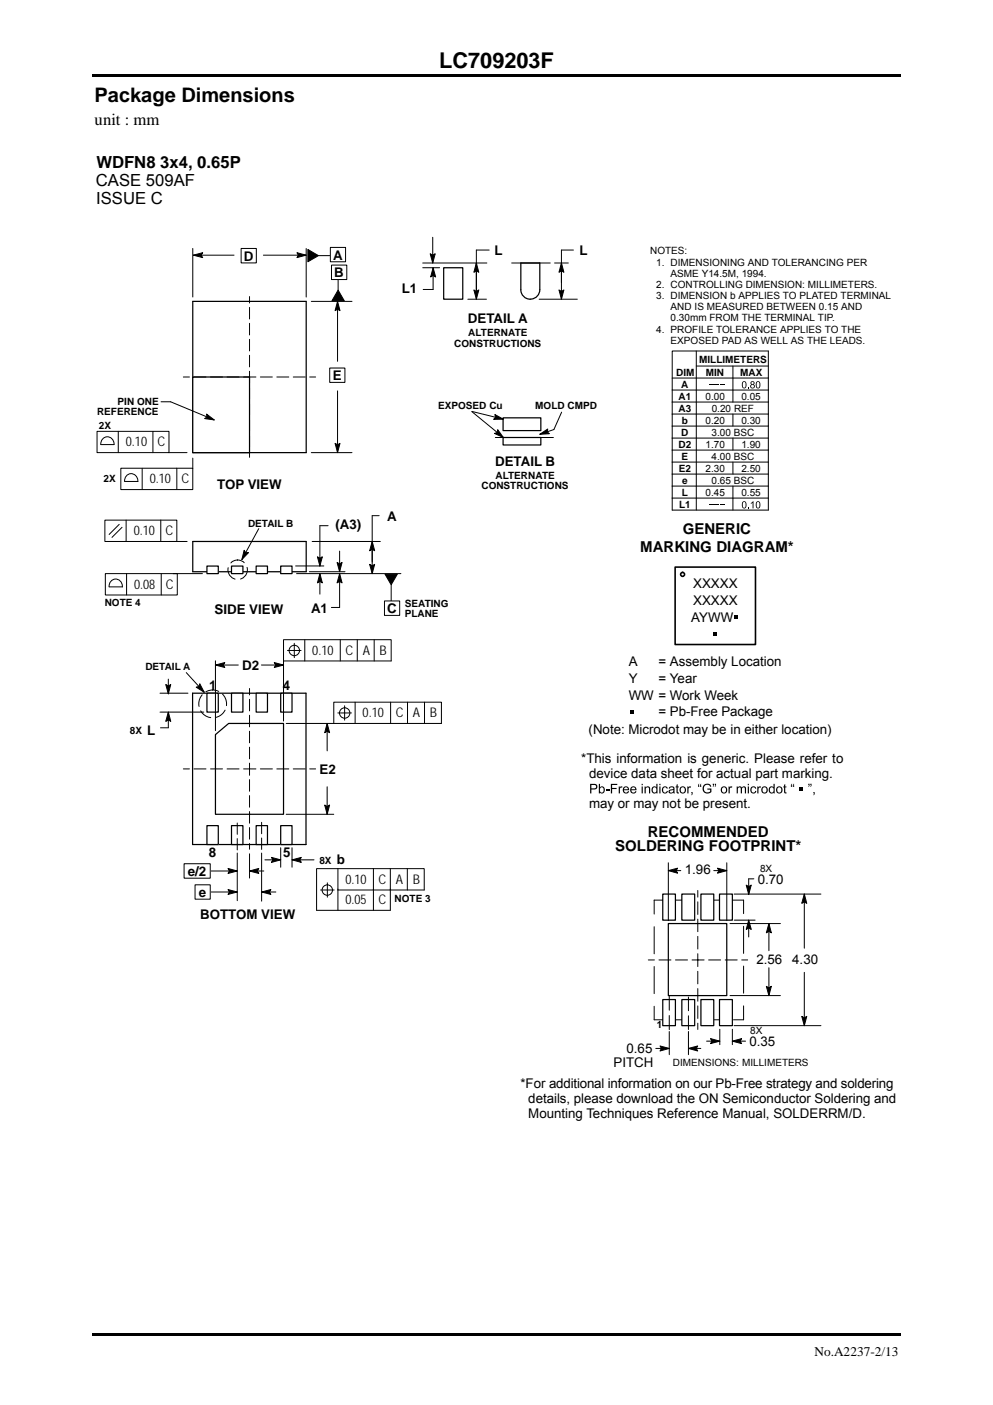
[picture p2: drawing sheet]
<svg xmlns="http://www.w3.org/2000/svg" width="210mm" height="297mm" viewBox="0 0 210 297" stroke-linecap="round" stroke-linejoin="round" font-family="sans-serif">
<path d="M19.5 15.6h171v.6h-171zM19.5 281.8h171v.5h-171z" fill="#000"/>
<path d="M40.7 146.6h24v31.9h-24z" fill="none" stroke="#000" stroke-width=".26"/>
<path d="M45.6 155.3l2.8-2.4h11.6v19.3h-14.4z" fill-rule="evenodd" fill="#fff"/>
<path d="M45.6 155.3l2.8-2.4h11.6v19.3h-14.4z" fill="none" stroke="#000" stroke-width=".26"/>
<path d="M49 146.6h2.4v4h-2.4z" fill="#fff"/>
<path d="M49 146.6h2.4v4h-2.4z" fill="none" stroke="#000" stroke-width=".26"/>
<path d="M43.8 146.6h2.4v4h-2.4z" fill="#fff"/>
<path d="M43.8 146.6h2.4v4h-2.4z" fill="none" stroke="#000" stroke-width=".26"/>
<path d="M54.2 146.6h2.4v4h-2.4z" fill="#fff"/>
<path d="M54.2 146.6h2.4v4h-2.4z" fill="none" stroke="#000" stroke-width=".26"/>
<path d="M59.4 146.6h2.4v4h-2.4z" fill="#fff"/>
<path d="M59.4 146.6h2.4v4h-2.4z" fill="none" stroke="#000" stroke-width=".26"/>
<path d="M49 174.6h2.4v3.9h-2.4z" fill="#fff"/>
<path d="M49 174.6h2.4v3.9h-2.4z" fill="none" stroke="#000" stroke-width=".26"/>
<path d="M43.8 174.6h2.4v3.9h-2.4z" fill="#fff"/>
<path d="M43.8 174.6h2.4v3.9h-2.4z" fill="none" stroke="#000" stroke-width=".26"/>
<path d="M54.2 174.6h2.4v3.9h-2.4z" fill="#fff"/>
<path d="M54.2 174.6h2.4v3.9h-2.4z" fill="none" stroke="#000" stroke-width=".26"/>
<path d="M59.4 174.6h2.4v3.9h-2.4z" fill="#fff"/>
<path d="M40.8 63.7h23.9v32h-23.9zM59.4 174.6h2.4v3.9h-2.4z" fill="none" stroke="#000" stroke-width=".26"/>
<g fill="none" stroke="#000" stroke-width=".34">
<path d="M142.8 119.9h17v16.4h-17z"/>
<circle cx="144.3" cy="121.4" r=".42"/>
</g>
<g fill="#000">
<path d="M150.8 133.6h.9v.8h-.9zM155.3 130h.8v.9h-.8zM133.2 150.1h.8v.8h-.8zM128.1 166.9h.8v.2h-.8zM129.2 165.7h1.3v.3h-1.1v.6h1v.2h-1v.9h-.2zM130.8 166.3h.3v.2l.1-.2h.3h.1l-.1 .3a.33 .33 0 0 0-.3 0 .33 .33 0 0 0-.1 .4v.7h-.3zM136.3 166.3h.2v.2a.52 .52 0 0 1 .7-.2 .52 .52 0 0 1 .3 .5v.9h-.3v-.9a.34 .34 0 0 0-.2-.4 .34 .34 0 0 0-.4 .3l-.1 1h-.2zM140.1 166.4l.7-.1 .4 .4h-.2a.44 .44 0 0 0-.7-.2 .44 .44 0 0 0-.1 .7 .38 .38 0 0 0 .4 .4 .38 .38 0 0 0 .4-.4h.2a.7 .7 0 0 1-1 .5 .7 .7 0 0 1-.2-1.1zM143.1 165.9l.2-.1v.5h.2v.2h-.2v.8l.3 .4a.37 .37 0 0 1-.4 0 .37 .37 0 0 1-.1-.4v-.8h-.2v-.2h.2zM145.3 166.3h.3v.2l.1-.2h.3h.1v.3a.33 .33 0 0 0-.4 0 .33 .33 0 0 0-.1 .4v.7h-.3zM146.2 167.5h.3l-.1 .4-.2 .2 .1-.4h-.1zM148.9 165.9a.93 .93 0 0 1 1.5 .4h-.2a.75 .75 0 0 0-1.1-.2 .75 .75 0 0 0-.2 1.1 .83 .83 0 0 0 1.3 .1v-.4h-.6v-.2h.8v.8a1.09 1.09 0 0 1-1.6 0 1.09 1.09 0 0 1 .1-1.6z"/>
<path d="M154.1 166.3h.2v.2l.1-.2h.3h.2l-.1 .3a.33 .33 0 0 0-.4 0 .33 .33 0 0 0-.1 .4v.7h-.2zM155.8 166.3h.2v.2a.49 .49 0 0 1 .9 0l.4-.3a.42 .42 0 0 1 .5 .5v1h-.3v-.9a.3 .3 0 0 0-.2-.4 .3 .3 0 0 0-.4 .3v1h-.3v-.9a.33 .33 0 0 0-.4-.3 .33 .33 0 0 0-.2 .5v.7h-.2zM158.8 166.4l.7-.1 .4 .4h-.2a.44 .44 0 0 0-.7-.2 .44 .44 0 0 0-.1 .7 .38 .38 0 0 0 .4 .4 .38 .38 0 0 0 .4-.4h.2a.7 .7 0 0 1-1 .5 .7 .7 0 0 1-.2-1.1zM160.1 166.3h.3v.2l.1-.2h.3h.1l-.1 .3a.33 .33 0 0 0-.3 0 .33 .33 0 0 0-.1 .4v.7h-.3zM165.8 165.9l.3-.1v.5h.2v.2h-.2v.8l.2 .4a.37 .37 0 0 1-.4 0 .37 .37 0 0 1-.1-.4v-.8h-.2v-.2h.2zM169.1 166.4h.8v.8h-.8zM172 167.5h.3v.4l-.3 .2 .1-.4h-.1z"/>
<path d="M125.1 166v.7h.7a.37 .37 0 0 0 .2-.5 .37 .37 0 0 0-.4-.2zM124.8 165.7h.8a.62 .62 0 0 1 .7 .6 .62 .62 0 0 1-.7 .6h-.5v.8h-.3z"/>
<path d="M127 166.6a.5 .5 0 0 0-.2 .7 .5 .5 0 0 0 .7 .1 .5 .5 0 0 0 .1-.7 .5 .5 0 0 0-.6-.1zM126.6 165.7h.3v.7a.67 .67 0 0 1 1 .6 .67 .67 0 0 1-1 .6v.1h-.3z"/>
<path d="M132.1 166.6l-.1 .3h.8l-.3-.4zM131.9 166.4a.68 .68 0 0 1 .8-.1 .68 .68 0 0 1 .3 .8h-1.1a.43 .43 0 0 0 .4 .5 .43 .43 0 0 0 .5-.3h.2a.74 .74 0 0 1-1.1 .3 .74 .74 0 0 1 0-1.2z"/>
<path d="M133.7 166.6l-.2 .3h.8l-.2-.4zM133.4 166.4a.68 .68 0 0 1 .9-.1 .68 .68 0 0 1 .3 .8h-1.1a.43 .43 0 0 0 .3 .5 .43 .43 0 0 0 .5-.3h.3a.74 .74 0 0 1-1.1 .3 .74 .74 0 0 1-.1-1.2z"/>
<path d="M135.7 166.3h.2v1.4h-.2zM135.7 165.7h.2v.3h-.2z"/>
<path d="M138.1 166.6a.51 .51 0 0 0-.1 .7 .51 .51 0 0 0 .7 .1 .51 .51 0 0 0 .1-.6 .51 .51 0 0 0-.7-.2zM137.9 166.5l.5-.3 .4 .2v-.7h.2v2h-.2v-.1a.7 .7 0 0 1-1-.2 .7 .7 0 0 1 .1-.9z"/>
<path d="M139.4 166.3h.3v1.4h-.3zM139.4 165.7h.3v.3h-.3z"/>
<path d="M141.7 167.2a.35 .35 0 0 0 .3 .4 .35 .35 0 0 0 .4-.4v-.2zM141.5 166.4a.66 .66 0 0 1 .9-.1 .66 .66 0 0 1 .2 .8l.1 .6h-.3v-.1a.52 .52 0 0 1-.7 .2 .52 .52 0 0 1-.2-.7l.2-.2a.43 .43 0 0 0 .7-.3l-.4-.2-.4 .3h-.2z"/>
<path d="M144.1 166.6a.5 .5 0 0 0-.1 .7 .5 .5 0 0 0 .8 0 .51 .51 0 0 0-.1-.6 .51 .51 0 0 0-.6-.1zM143.7 167a.75 .75 0 0 1 1.5 0 .75 .75 0 0 1-1.5 0z"/>
<path d="M148.1 165.8h.2l-.1 .3h.1v.2h-.3zM147.7 165.8h.2l-.2 .3h.2v.2h-.3z"/>
<path d="M151.2 165.7h.2v.5l-.2 .2 .1-.4h-.1zM150.7 165.7h.3l-.1 .5-.1 .2 .1-.4h-.2z"/>
<path d="M152.8 166.6a.5 .5 0 0 0-.1 .7 .5 .5 0 0 0 .8 0 .51 .51 0 0 0-.1-.6 .51 .51 0 0 0-.6-.1zM152.4 167a.75 .75 0 0 1 1.5 0 .75 .75 0 0 1-1.5 0z"/>
<path d="M158.1 166.3h.3v1.4h-.3zM158.1 165.7h.3v.3h-.3z"/>
<path d="M161.4 166.6a.5 .5 0 0 0-.1 .7 .5 .5 0 0 0 .7 0 .51 .51 0 0 0 0-.6 .51 .51 0 0 0-.6-.1zM161 167a.73 .73 0 0 1 1.4 0 .73 .73 0 0 1-1.4 0z"/>
<path d="M162.9 166.6a.51 .51 0 0 0-.1 .7 .51 .51 0 0 0 .7 .1 .51 .51 0 0 0 .1-.6 .51 .51 0 0 0-.7-.2zM162.7 166.5l.5-.3 .4 .2v-.7h.2v2h-.2v-.1a.7 .7 0 0 1-1-.2 .7 .7 0 0 1 .1-.9z"/>
<path d="M164.5 166.6a.5 .5 0 0 0-.1 .7 .5 .5 0 0 0 .8 0 .51 .51 0 0 0-.1-.6 .51 .51 0 0 0-.6-.1zM164.1 167a.75 .75 0 0 1 1.5 0 .75 .75 0 0 1-1.5 0z"/>
<path d="M167.8 165.8h.2l-.2 .3h.1v.2h-.2zM167.4 165.8h.1l-.1 .3h.1v.2h-.3z"/>
<path d="M171.3 165.7h.3v.5l-.2 .2 .1-.4h-.2zM170.9 165.7h.3l-.1 .5-.1 .2v-.4h-.1z"/>
</g>
<path d="M40.8 79.7h12v16h-12z" fill="#fff"/>
<path d="M40.8 79.7h12v16h-12zM40.8 114.5h23.9v6.4h-23.9z" fill="none" stroke="#000" stroke-width=".26"/>
<path d="M52.8 79.7v-17M52.8 96.7v-17" fill="none" stroke="#000" stroke-width=".21" stroke-dasharray="2.5 .9" stroke-dashoffset="1.2"/>
<path d="M66.7 79.7h-13.9" fill="none" stroke="#000" stroke-width=".21" stroke-dasharray="2.5 .9" stroke-dashoffset="1.3"/>
<path d="M52.8 79.7h-14" fill="none" stroke="#000" stroke-width=".21" stroke-dasharray="2.5 1" stroke-dashoffset="1.3"/>
<g fill="none" stroke="#000" stroke-width=".21">
<path d="M40.8 52.5v10.3M40.9 53.9l2-.5-.4 .5 .4 .6zM40.9 53.9h8.6M55.7 53.9h9M62.8 53.4l1.9 .5-1.9 .6 .3-.6zM64.7 52.5v10.3M65.1 52.7l2.2 1.3-2.2 1.3zM67.4 54h4.1M71.5 57.2v4.1M65.8 63.7h8.6M71.4 63.7l.5 2-.5-.3-.5 .3zM71.4 63.7v12.7"/>
<path d="M71.5 61.3l1.3 2.3h-2.6zM65.8 95.7h8.6M70.9 93.7l.5 .3 .5-.3-.5 2zM71.4 82.6v13.1"/>
</g>
<path d="M40.9 53.9l2-.5-.4 .5 .4 .6zM62.8 53.4l1.9 .5-1.9 .6 .3-.6zM65.1 52.7l2.2 1.3-2.2 1.3zM71.4 63.7l.5 2-.5-.3-.5 .3zM71.5 61.3l1.3 2.3h-2.6zM70.9 93.7l.5 .3 .5-.3-.5 2z" fill="#000"/>
<path d="M69.9 52.3h3.2v3h-3.2z" fill="#fff"/>
<path d="M69.9 52.3h3.2v3h-3.2z" fill="none" stroke="#000" stroke-width=".21"/>
<path d="M70.1 56h3.2v3.1h-3.2z" fill="#fff"/>
<path d="M70.1 56h3.2v3.1h-3.2z" fill="none" stroke="#000" stroke-width=".21"/>
<path d="M69.7 77.8h3.2v3h-3.2z" fill="#fff"/>
<path d="M69.7 77.8h3.2v3h-3.2z" fill="none" stroke="#000" stroke-width=".21"/>
<path d="M51 52.5h3.2v3.1h-3.2z" fill="#fff"/>
<g fill="none" stroke="#000" stroke-width=".21">
<path d="M51 52.5h3.2v3.1h-3.2zM35.7 95.7h3.8M40.8 96.9v2.1M45.6 139.7v14.8M45.6 140.6l1.9-.5-.3 .5 .3 .5zM45.6 140.6h4.8M55.3 140.6h4.7M58 140.1l2 .5-2 .5 .3-.5zM60.5 152.9h10.1M69.2 152.9v5.8M69.2 152.9l.5 2-.5-.3-.5 .3zM68.7 170.2l.5 .3 .5-.3-.5 2z"/>
<path d="M69.2 166.3v5.9M44.5 188.6h5.7M48.2 188.1l2 .5-2 .5 .3-.5zM50.2 180.3v10.1M55.3 188.6l2-.5-.3 .5 .3 .5zM55.3 188.6h3"/>
</g>
<path d="M45.6 140.6l1.9-.5-.3 .5 .3 .5zM58 140.1l2 .5-2 .5 .3-.5zM69.2 152.9l.5 2-.5-.3-.5 .3zM68.7 170.2l.5 .3 .5-.3-.5 2zM48.2 188.1l2 .5-2 .5 .3-.5zM55.3 188.6l2-.5-.3 .5 .3 .5z" fill="#000"/>
<path d="M50.2 179.7v-5.7" fill="none" stroke="#000" stroke-width=".21" stroke-dasharray="2.4 .9"/>
<path d="M41.2 187.1h3.3v3h-3.3z" fill="#fff"/>
<g fill="none" stroke="#000" stroke-width=".21">
<path d="M20.5 91.2h15.2v4.5h-15.2zM21.3 94a1.42 1.42 0 0 1 1.4-1.7 1.42 1.42 0 0 1 1.4 1.7h-2.8M25 91.2v4.5M25.5 99h15.3v4.5h-15.3zM30.1 99v4.5M32.3 91.2v4.5M34.1 84.9h2l9.2 3.9M37.4 99v4.5M43.7 87.5l1.6 1.3-2-.3 .5-.4zM22.2 110h15.2v4.5h-15.2zM25.2 110.9l-2.1 2.1M25.8 111.5l-2.1 2.1"/>
<path d="M26.3 101.8a1.42 1.42 0 0 1 1.5-1.7 1.42 1.42 0 0 1 1.3 1.7M26.4 101.8h2.8M26.7 110v4.5M34 110v4.5M35.8 114.5h3.8M62.5 119.7h6M66 114.5h14.4M67.1 117.7l.5 .3 .6-.3-.6 2zM69.4 111.1h-1.8v8.6M71.3 118.9l.5 .3 .5-.3-.5 2zM71.8 116.5v4.4M78.2 119.3l.5 .3 .5-.3-.5 2z"/>
<path d="M78.7 114.5l.5 1.9-.5-.3-.5 .3zM78.7 109v12.3M22.3 121.3h15.2v4.5h-15.2zM23.1 124.1a1.42 1.42 0 0 1 1.4-1.7 1.42 1.42 0 0 1 1.4 1.7h-2.8M26.8 121.3v4.5M34.1 121.3v4.5M36.6 121.3h6.2M62.7 121.3h22.1M65.4 120.9h7.6M67.6 121.3l.6 1.9-.6-.3-.5 .3zM67.6 121.3v4.3M71.8 121.3l.5 1.9-.5-.3-.5 .3z"/>
<path d="M71.8 121.3v7.1h-1.7M81.4 121.4h2.6l-1.3 2.2zM82.7 123.7v4.1M33.8 150.6h9.3M33.8 146.6h5.9M35.1 144.7l.5 .3 .5-.3-.5 2zM35.6 150.6l.5 1.9-.5-.3-.5 .3zM35.6 143.6v3.1M35.6 150.6v3.3h-1.7M59.4 179.2v4.1M60.5 172.2h10.1M61.8 179.2v4.1"/>
<path d="M41.2 187.1h3.3v3h-3.3zM56 181.8h3.4M57.4 181.3l2 .5-2 .5 .3-.5zM61.8 181.8l1.9-.5-.3 .5 .3 .5zM61.8 181.8h4.6M67.8 188.2h2.9M69.2 186.6v3.1M71.5 183.6v8.9M79 183.6v8.9M82.5 183.6v8.9h-15.6v-8.9h22.8v4.6h-18.2M86.1 183.6v4.6"/>
<circle cx="69.2" cy="188.2" r="1.1"/>
</g>
<path d="M43.7 87.5l1.6 1.3-2-.3 .5-.4zM67.1 117.7l.5 .3 .6-.3-.6 2zM71.3 118.9l.5 .3 .5-.3-.5 2zM78.7 114.5l.5 1.9-.5-.3-.5 .3zM78.2 119.3l.5 .3 .5-.3-.5 2zM67.6 121.3l.6 1.9-.6-.3-.5 .3zM71.8 121.3l.5 1.9-.5-.3-.5 .3zM81.4 121.4h2.6l-1.3 2.2zM35.6 150.6l.5 1.9-.5-.3-.5 .3zM35.1 144.7l.5 .3 .5-.3-.5 2zM57.4 181.3l2 .5-2 .5 .3-.5zM61.8 181.8l1.9-.5-.3 .5 .3 .5z" fill="#000"/>
<path d="M81.3 127h3.2v3.1h-3.2z" fill="#fff"/>
<path d="M81.3 127h3.2v3.1h-3.2zM55.3 180.3v10.2" fill="none" stroke="#000" stroke-width=".21"/>
<path d="M55.3 179.6v-5.8" fill="none" stroke="#000" stroke-width=".21" stroke-dasharray="2.4 .9"/>
<path d="M52.8 179.5v-16.9M52.8 162.6v-17" fill="none" stroke="#000" stroke-width=".21" stroke-dasharray="2.5 .9" stroke-dashoffset="1.2"/>
<path d="M66.7 162.6h-13.9" fill="none" stroke="#000" stroke-width=".21" stroke-dasharray="2.5 .9" stroke-dashoffset="1.3"/>
<path d="M52.8 162.6h-14" fill="none" stroke="#000" stroke-width=".21" stroke-dasharray="2.5 1" stroke-dashoffset="1.3"/>
<path d="M43.8 119.7h2.4v1.6h-2.4z" fill="#fff"/>
<path d="M43.8 119.7h2.4v1.6h-2.4z" fill="none" stroke="#000" stroke-width=".26"/>
<path d="M49 119.7h2.4v1.6h-2.4z" fill="#fff"/>
<path d="M49 119.7h2.4v1.6h-2.4z" fill="none" stroke="#000" stroke-width=".26"/>
<path d="M54.2 119.7h2.4v1.6h-2.4z" fill="#fff"/>
<path d="M54.2 119.7h2.4v1.6h-2.4z" fill="none" stroke="#000" stroke-width=".26"/>
<path d="M59.4 119.7h2.4v1.6h-2.4z" fill="#fff"/>
<path d="M59.4 119.7h2.4v1.6h-2.4z" fill="none" stroke="#000" stroke-width=".26"/>
<g fill="none" stroke="#000" stroke-width=".21">
<path d="M142.1 79.8v-5.6h20.4v10.8h-20.4v-5.1h20.4M147.2 77.4h15.3M147.2 74.2v10.8M155 77.4v7.6M142.1 82.5h20.4M142.1 87.5v17.8h20.4v-2.5h-20.4M142.1 92.6h20.4v2.6h-20.4M142.1 97.7h20.4v2.5h-20.4M147.2 87.6v15.2M155 87.5v2.6M155 92.6v2.6M155 97.7v2.5"/>
<path d="M162.5 87.5v2.6h-20.4M78.7 109h1.5M147.2 102.8v2.5M155 102.8v2.5M60 139.7v12.7"/>
</g>
<g fill="#000">
<path d="M149.9 81.3h1v.1h-1zM151.1 81.3h1v.1h-1zM152.2 81.3h1v.1h-1zM158.1 81.9h.3v.2h-.3z"/>
<path d="M157.2 80.8a.84 .84 0 0 0 .2 1.2 .79 .79 0 0 0 0-1.3zM157.1 80.7a.54 .54 0 0 1 .6 0 .54 .54 0 0 1 .2 .7 .54 .54 0 0 1-.5 .7 .54 .54 0 0 1-.5-.7z"/>
<path d="M158.9 81a.25 .25 0 0 0 .5 0 .25 .25 0 0 0-.5 0zM158.8 81.7a.31 .31 0 0 0 .6 0 .31 .31 0 0 0-.6 0zM158.8 80.7a.41 .41 0 0 1 .6 0 .41 .41 0 0 1-.1 .6 .45 .45 0 0 1 .2 .7 .45 .45 0 0 1-.7 0 .45 .45 0 0 1 .1-.7l-.2-.2z"/>
<path d="M160.1 80.8a.84 .84 0 0 0 .2 1.2 .78 .78 0 0 0 0-1.3zM160 80.7a.54 .54 0 0 1 .7 0 .54 .54 0 0 1 .1 .7 .54 .54 0 0 1-.5 .7 .54 .54 0 0 1-.5-.7z"/>
</g>
<path d="M157.2 190.3v25.3M138.3 215.6v-25.3" fill="none" stroke="#000" stroke-width=".21" stroke-dasharray="5.7 2.7" stroke-dashoffset="2.9"/>
<path d="M138.3 190.3h18.9M157.2 215.6h-18.9" fill="none" stroke="#000" stroke-width=".21" stroke-dasharray="4.3 2" stroke-dashoffset="2.1"/>
<path d="M140.1 211.3h2.7v5.5h-2.7z" fill="#fff"/>
<path d="M140.1 211.3h2.7v5.5h-2.7z" fill="none" stroke="#000" stroke-width=".26"/>
<path d="M144.2 211.3h2.7v5.5h-2.7z" fill="#fff"/>
<path d="M144.2 211.3h2.7v5.5h-2.7z" fill="none" stroke="#000" stroke-width=".26"/>
<path d="M148.2 211.3h2.7v5.5h-2.7z" fill="#fff"/>
<path d="M148.2 211.3h2.7v5.5h-2.7z" fill="none" stroke="#000" stroke-width=".26"/>
<path d="M152.1 211.3h2.8v5.5h-2.8z" fill="#fff"/>
<path d="M152.1 211.3h2.8v5.5h-2.8z" fill="none" stroke="#000" stroke-width=".26"/>
<path d="M140.1 189h2.7v5.5h-2.7z" fill="#fff"/>
<path d="M140.1 189h2.7v5.5h-2.7z" fill="none" stroke="#000" stroke-width=".26"/>
<path d="M144.2 189h2.7v5.5h-2.7z" fill="#fff"/>
<path d="M144.2 189h2.7v5.5h-2.7z" fill="none" stroke="#000" stroke-width=".26"/>
<path d="M148.2 189h2.7v5.5h-2.7z" fill="#fff"/>
<path d="M148.2 189h2.7v5.5h-2.7z" fill="none" stroke="#000" stroke-width=".26"/>
<path d="M152.1 189h2.8v5.5h-2.8z" fill="#fff"/>
<path d="M152.1 189h2.8v5.5h-2.8z" fill="none" stroke="#000" stroke-width=".26"/>
<g fill="none" stroke="#000" stroke-width=".21">
<path d="M141.3 182.4v12.2M141.3 184.1l2-.6-.3 .6 .3 .5zM141.3 184.1h2.7M150.9 184.1h2.8M151.7 183.5l2 .6-2 .5 .3-.5zM153.7 182.4v12.2M154.4 195.3h10.6M155.3 194.5h4.4M157.8 187.1l.5 .3 .6-.3-.6 2zM158.3 194.5l.6 2-.6-.3-.5 .3zM158.3 194.5v3.6M159.4 185.8h-1.1v3.3"/>
<path d="M162.6 195.3l.5 1.9-.5-.3-.5 .3zM162.6 195.3v5.7M141.5 218.1v4.9M145.6 218.1v4.9M150.3 219.6l1.9 .5-1.9 .5 .3-.5zM152.2 217.6v3.3M154.4 210.5h10.6M154.9 217.6v3.3M162.1 208.5l.5 .3 .5-.3-.5 2zM162.6 204.6v5.9M138.7 221.7h2.8M139.6 221.1l1.9 .6-1.9 .5 .3-.5z"/>
<path d="M145.6 221.7l1.9-.6-.3 .6 .3 .5zM145.6 221.7h2.6M149.4 220.1h2.8M154.9 220.1l1.9-.5-.3 .5 .3 .5zM154.9 220.1h2.8"/>
</g>
<path d="M141.3 184.1l2-.6-.3 .6 .3 .5zM151.7 183.5l2 .6-2 .5 .3-.5zM158.3 194.5l.6 2-.6-.3-.5 .3zM157.8 187.1l.5 .3 .6-.3-.6 2zM162.6 195.3l.5 1.9-.5-.3-.5 .3zM162.1 208.5l.5 .3 .5-.3-.5 2zM139.6 221.1l1.9 .6-1.9 .5 .3-.5zM145.6 221.7l1.9-.6-.3 .6 .3 .5zM150.3 219.6l1.9 .5-1.9 .5 .3-.5zM154.9 220.1l1.9-.5-.3 .5 .3 .5z" fill="#000"/>
<path d="M145.6 210.8v6.9" fill="none" stroke="#000" stroke-width=".21" stroke-dasharray="2.9 1.1"/>
<path d="M141.5 210.6v7.1" fill="none" stroke="#000" stroke-width=".21" stroke-dasharray="3 1.1"/>
<path d="M141.3 195.3h12.4v15.2h-12.4z" fill="#fff"/>
<path d="M93.8 56.6h4.1v6.7h-4.1zM112.1 63.2a2 2 0 0 0 2-2v-5.6h-4v5.6a2 2 0 0 0 2 2.1M141.3 195.3h12.4v15.2h-12.4z" fill="none" stroke="#000" stroke-width=".26"/>
<path d="M147.6 202.9h-10.5M158.1 202.9h-10.5" fill="none" stroke="#000" stroke-width=".21" stroke-dasharray="2.5 1" stroke-dashoffset="1.3"/>
<path d="M45 145.9a2.94 2.94 0 0 1 2.6 4.2 2.94 2.94 0 0 1-4.9 .6 2.94 2.94 0 0 1 1.6-4.7l.7-.1M147.6 217.6v-14.7M147.6 202.9v-14.6" fill="none" stroke="#000" stroke-width=".21" stroke-dasharray="2.7 1" stroke-dashoffset="1.3"/>
<g fill="none" stroke="#000" stroke-width=".21">
<path d="M89.4 55.6h13.5M89.4 56.6h3.6M91 53.6l.5 .3 .5-.3-.5 2zM91.5 50.2v5.4M91.6 56.6l.5 2-.5-.3-.5 .3zM91.6 56.6v4.6h-2.1M100.7 55.6l.5 2-.5-.3-.5 .3zM103.4 52.9h-2.7v10.4M108.2 55.6h8.2M117.3 55.6h2.9M118.7 55.6l.5 2-.5-.3-.5 .3zM121.3 52.9h-2.6v10.4"/>
<path d="M98.9 63.3h4M100.2 61.3l.5 .3 .5-.3-.5 2zM114 63.3h8.1M118.2 61.3l.5 .3 .5-.3-.5 2zM162.5 90.1v2.5M162.5 95.2v2.5M51.6 116.3l.3 .5h.6l-1.4 1.5zM54.7 111.8l-3.6 6.5M142.1 105.3v2.5h20.4v-2.5M147.2 105.4v2.4M155 105.3v2.5M162.5 100.2v2.6"/>
<path d="M39.4 142.2l3.8 4.2M41.5 145.3l.6-.2 .1-.5 1 1.8zM44.5 184.1h5.7M48.2 183.6l2 .5-2 .6 .3-.6zM52.8 184.1l1.9-.5-.3 .5 .3 .6zM52.8 180.5v5.1M52.8 184.1h3"/>
</g>
<path d="M91 53.6l.5 .3 .5-.3-.5 2zM91.6 56.6l.5 2-.5-.3-.5 .3zM100.7 55.6l.5 2-.5-.3-.5 .3zM118.7 55.6l.5 2-.5-.3-.5 .3zM100.2 61.3l.5 .3 .5-.3-.5 2zM118.2 61.3l.5 .3 .5-.3-.5 2zM51.6 116.3l.3 .5h.6l-1.4 1.5zM41.5 145.3l.6-.2 .1-.5 1 1.8zM48.2 183.6l2 .5-2 .6 .3-.6zM52.8 184.1l1.9-.5-.3 .5 .3 .6z" fill="#000"/>
<path d="M50.2 118.4a2.06 2.06 0 0 1 1.9 2.9 2.06 2.06 0 0 1-3.4 .5 2.06 2.06 0 0 1 1-3.3l.5-.1" fill="none" stroke="#000" stroke-width=".21" stroke-dasharray="3.1 1.2" stroke-dashoffset="1.6"/>
<g fill="#000">
<path d="M149.9 106.7h1v.1h-1zM151.1 106.7h1v.1h-1zM152.2 106.7h1v.1h-1zM158.1 107.3h.3v.2h-.3zM158.8 106.3l.5-.3v1.5h-.2v-1.2l-.3 .2z"/>
<path d="M157.2 106.2a.84 .84 0 0 0 .2 1.2 .79 .79 0 0 0 0-1.3zM157.1 106.1a.54 .54 0 0 1 .6 0 .54 .54 0 0 1 .2 .6 .54 .54 0 0 1-.5 .8 .54 .54 0 0 1-.5-.8z"/>
<path d="M160.1 106.2a.84 .84 0 0 0 .2 1.2 .78 .78 0 0 0 0-1.3zM160 106.1a.54 .54 0 0 1 .7 0 .54 .54 0 0 1 .1 .6 .54 .54 0 0 1-.5 .8 .54 .54 0 0 1-.5-.8z"/>
</g>
<path d="M38.9 182.6h5.6v3.1h-5.6z" fill="#fff"/>
<path d="M38.9 182.6h5.6v3.1h-5.6z" fill="none" stroke="#000" stroke-width=".21"/>
<path d="M106.4 88.3h8v2.7h-8z" fill="#fff"/>
<path d="M106.4 88.3h8v2.7h-8z" fill="none" stroke="#000" stroke-width=".26"/>
<path d="M106.4 92.5h8v1.6h-8z" fill="#fff"/>
<path d="M106.4 92.5h8v1.6h-8z" fill="none" stroke="#000" stroke-width=".26"/>
<g fill="none" stroke="#000" stroke-width=".21">
<path d="M99.8 87l6.6 5.5M99.9 87l6.5 1.6M104.6 87.6l1.8 1-2 .1 .4-.5zM104.7 92.5h12.3M105.2 90.8l1.2 1.7-1.8-.9 .5-.2zM114.1 91.8l1.7-1.1-.1 .6 .5 .4zM118.8 87.1l-1.7 3.7-3 1M142.1 85v2.5h20.4v-2.5M147.2 85v2.5M60 135.2h22.7v4.5h-22.7zM60.8 137.5h2.9M62.2 136v3"/>
<path d="M64.4 135.2v4.5M72 135.2v4.5M75.6 135.2v4.5M79.1 135.2v4.5M70.6 148.5h22.7v4.4h-22.7zM71.4 150.7h2.9M72.9 149.2v3M75.1 148.5v4.4M82.6 148.5v4.4M86.2 148.5v4.4M89.8 148.5v4.4M155.2 189h18.4"/>
<path d="M170.1 189v11.5M170.1 189l.5 2-.5-.3-.6 .3zM155.2 216.8h18.4M169.5 214.9l.6 .3 .5-.3-.5 1.9zM170.1 205.6v11.2"/>
<circle cx="62.2" cy="137.5" r="1.1"/>
<circle cx="72.9" cy="150.7" r="1.1"/>
</g>
<path d="M104.6 87.6l1.8 1-2 .1 .4-.5zM105.2 90.8l1.2 1.7-1.8-.9 .5-.2zM114.1 91.8l1.7-1.1-.1 .6 .5 .4zM170.1 189l.5 2-.5-.3-.6 .3zM169.5 214.9l.6 .3 .5-.3-.5 1.9z" fill="#000"/>
<text font-size="4.6" x="92.9" y="14.3">LC709203F</text>
<text font-size="4.2" x="20" y="21.5">Package Dimensions</text>
<g font-size="3.5">
<text x="20" y="26.5">unit : mm</text>
<text x="20.4" y="35.5">WDFN8 3x4, 0.65P</text>
<text x="20.3" y="39.3">CASE 509AF</text>
<text x="20.3" y="43.1">ISSUE C</text>
</g>
<g font-size="3.2">
<text x="144.4" y="112.8">GENERIC</text>
<text x="135.4" y="116.7">MARKING DIAGRAM*</text>
<text x="130.1" y="179.9">SOLDERING FOOTPRINT*</text>
<text x="137" y="176.8">RECOMMENDED</text>
</g>
<g font-size="2.8">
<text x="104.6" y="53.8">L</text>
<text x="122.6" y="53.8">L</text>
<text x="51.5" y="55.1">D</text>
<text x="70.4" y="54.9">A</text>
<text x="70.7" y="58.6">B</text>
<text x="85" y="62">L1</text>
<text x="99" y="68.4">DETAIL A</text>
<text x="70.4" y="80.4">E</text>
<text x="26.6" y="94.4">0.10</text>
<text x="33.3" y="94.4">C</text>
<text x="104.7" y="98.5">DETAIL B</text>
<text x="31.7" y="102.1">0.10</text>
<text x="38.4" y="102.1">C</text>
<text x="45.9" y="103.4">TOP VIEW</text>
<text x="28.3" y="113.1">0.10</text>
<text x="35" y="113.1">C</text>
<text x="70.9" y="111.8">(A3)</text>
<text x="81.9" y="110.1">A</text>
<text x="28.4" y="124.4">0.08</text>
<text x="35.1" y="124.4">C</text>
<text x="146.6" y="124.4">XXXXX</text>
<text x="45.4" y="129.9">SIDE VIEW</text>
<text x="65.8" y="129.5">A1</text>
<text x="81.9" y="129.6">C</text>
<text x="146.2" y="131.4">AYWW</text>
<text x="146.6" y="127.8">XXXXX</text>
<text x="51.2" y="141.6">D2</text>
<text x="66" y="138.4">0.10</text>
<text x="73.1" y="138.4">C</text>
<text x="76.7" y="138.4">A</text>
<text x="80.3" y="138.4">B</text>
<text x="132.9" y="140.9">A</text>
<text x="139.2" y="140.9">= Assembly Location</text>
<text x="44.2" y="145.9">1</text>
<text x="59.8" y="145.9">4</text>
<text x="132.9" y="144.4">Y</text>
<text x="132.9" y="147.9">WW = Work Week</text>
<text x="139.2" y="144.4">= Year</text>
<text x="31.1" y="155.3">L</text>
<text x="76.7" y="151.6">0.10</text>
<text x="83.7" y="151.6">C</text>
<text x="87.3" y="151.6">A</text>
<text x="90.9" y="151.6">B</text>
<text x="124.5" y="155.1">(Note: Microdot may be in either location)</text>
<text x="139.2" y="151.4">= Pb-Free Package</text>
<text x="122.9" y="161.4">*This information is generic. Please refer to</text>
<text x="67.6" y="163.7">E2</text>
<text x="124.6" y="164.5">device data sheet for actual part marking.</text>
<text x="124.6" y="170.9">may or may not be present.</text>
<text x="39.7" y="185.2">e/2</text>
<text x="44.1" y="181.3">8</text>
<text x="59.9" y="181.3">5</text>
<text x="71.2" y="182.6">b</text>
<text x="144.8" y="184.8">1.96</text>
<text x="42" y="189.6">e</text>
<text x="73.1" y="186.8">0.10</text>
<text x="73.1" y="191.1">0.05</text>
<text x="80.1" y="186.8">C</text>
<text x="80.1" y="191.1">C</text>
<text x="83.7" y="186.8">A</text>
<text x="87.3" y="186.8">B</text>
<text x="160.2" y="186.9">0.70</text>
<text x="42.3" y="194.3">BOTTOM VIEW</text>
<text x="160" y="203.8">2.56</text>
<text x="167.5" y="203.9">4.30</text>
<text x="158.5" y="221.1">0.35</text>
<text x="129.7" y="225.6">PITCH</text>
<text x="132.5" y="222.7">0.65</text>
<text x="110" y="230.1">*For additional information on our Pb-Free strategy and soldering</text>
<text x="111.7" y="233.2">details, please download the ON Semiconductor Soldering and</text>
<text x="111.7" y="236.4">Mounting Techniques Reference Manual, SOLDERRM/D.</text>
<text x="172.2" y="286.6">No.A2237-2/13</text>
</g>
<g font-size="2.1">
<text x="137.5" y="53.8">NOTES:</text>
<text x="138.8" y="56.2">1. DIMENSIONING AND TOLERANCING PER</text>
<text x="141.8" y="58.5">ASME Y14.5M, 1994.</text>
<text x="138.8" y="60.9">2. CONTROLLING DIMENSION: MILLIMETERS.</text>
<text x="138.8" y="63.2">3. DIMENSION b APPLIES TO PLATED TERMINAL</text>
<text x="141.8" y="65.6">AND IS MEASURED BETWEEN 0.15 AND</text>
<text x="99" y="71.1">ALTERNATE</text>
<text x="138.8" y="70.3">4. PROFILE TOLERANCE APPLIES TO THE</text>
<text x="141.8" y="68">0.30mm FROM THE TERMINAL TIP.</text>
<text x="96" y="73.3">CONSTRUCTIONS</text>
<text x="141.8" y="72.7">EXPOSED PAD AS WELL AS THE LEADS.</text>
<text x="147.9" y="76.8">MILLIMETERS</text>
<text x="143" y="79.6">DIM</text>
<text x="144.1" y="82.1">A</text>
<text x="149.3" y="79.6">MIN</text>
<text x="156.5" y="79.6">MAX</text>
<text x="20.5" y="87.7">REFERENCE</text>
<text x="24.9" y="85.7">PIN ONE</text>
<text x="92.6" y="86.5">EXPOSED Cu</text>
<text x="113.2" y="86.5">MOLD CMPD</text>
<text x="143.5" y="84.6">A1</text>
<text x="143.5" y="87.2">A3</text>
<text x="144.2" y="89.7">b</text>
<text x="149.2" y="84.6">0.00</text>
<text x="149.2" y="89.7">0.20</text>
<text x="150.5" y="87.2">0.20 REF</text>
<text x="156.8" y="84.6">0.05</text>
<text x="156.8" y="89.7">0.30</text>
<text x="20.9" y="90.7">2X</text>
<text x="143.5" y="94.8">D2</text>
<text x="144.1" y="92.3">D</text>
<text x="149.2" y="94.8">1.70</text>
<text x="150.5" y="92.3">3.00 BSC</text>
<text x="156.8" y="94.8">1.90</text>
<text x="21.9" y="101.8">2X</text>
<text x="104.8" y="101.3">ALTERNATE</text>
<text x="143.5" y="99.9">E2</text>
<text x="144.1" y="97.3">E</text>
<text x="149.2" y="99.9">2.30</text>
<text x="150.5" y="97.3">4.00 BSC</text>
<text x="156.8" y="99.9">2.50</text>
<text x="101.8" y="103.5">CONSTRUCTIONS</text>
<text x="143.6" y="107.5">L1</text>
<text x="144.2" y="104.9">L</text>
<text x="144.2" y="102.4">e</text>
<text x="149.2" y="104.9">0.45</text>
<text x="150.5" y="102.4">0.65 BSC</text>
<text x="156.8" y="104.9">0.55</text>
<text x="52.4" y="111.4">DETAIL B</text>
<text x="22.1" y="128">NOTE 4</text>
<text x="85.6" y="128.4">SEATING</text>
<text x="85.6" y="130.4">PLANE</text>
<text x="30.7" y="141.7">DETAIL A</text>
<text x="27.4" y="155.2">8X</text>
<text x="67.5" y="182.6">8X</text>
<text x="160.7" y="184.4">8X</text>
<text x="83.4" y="190.8">NOTE 3</text>
<text x="138.9" y="217.4">1</text>
<text x="158.7" y="218.7">8X</text>
<text x="142.3" y="225.3">DIMENSIONS: MILLIMETERS</text>
</g>
</svg>
